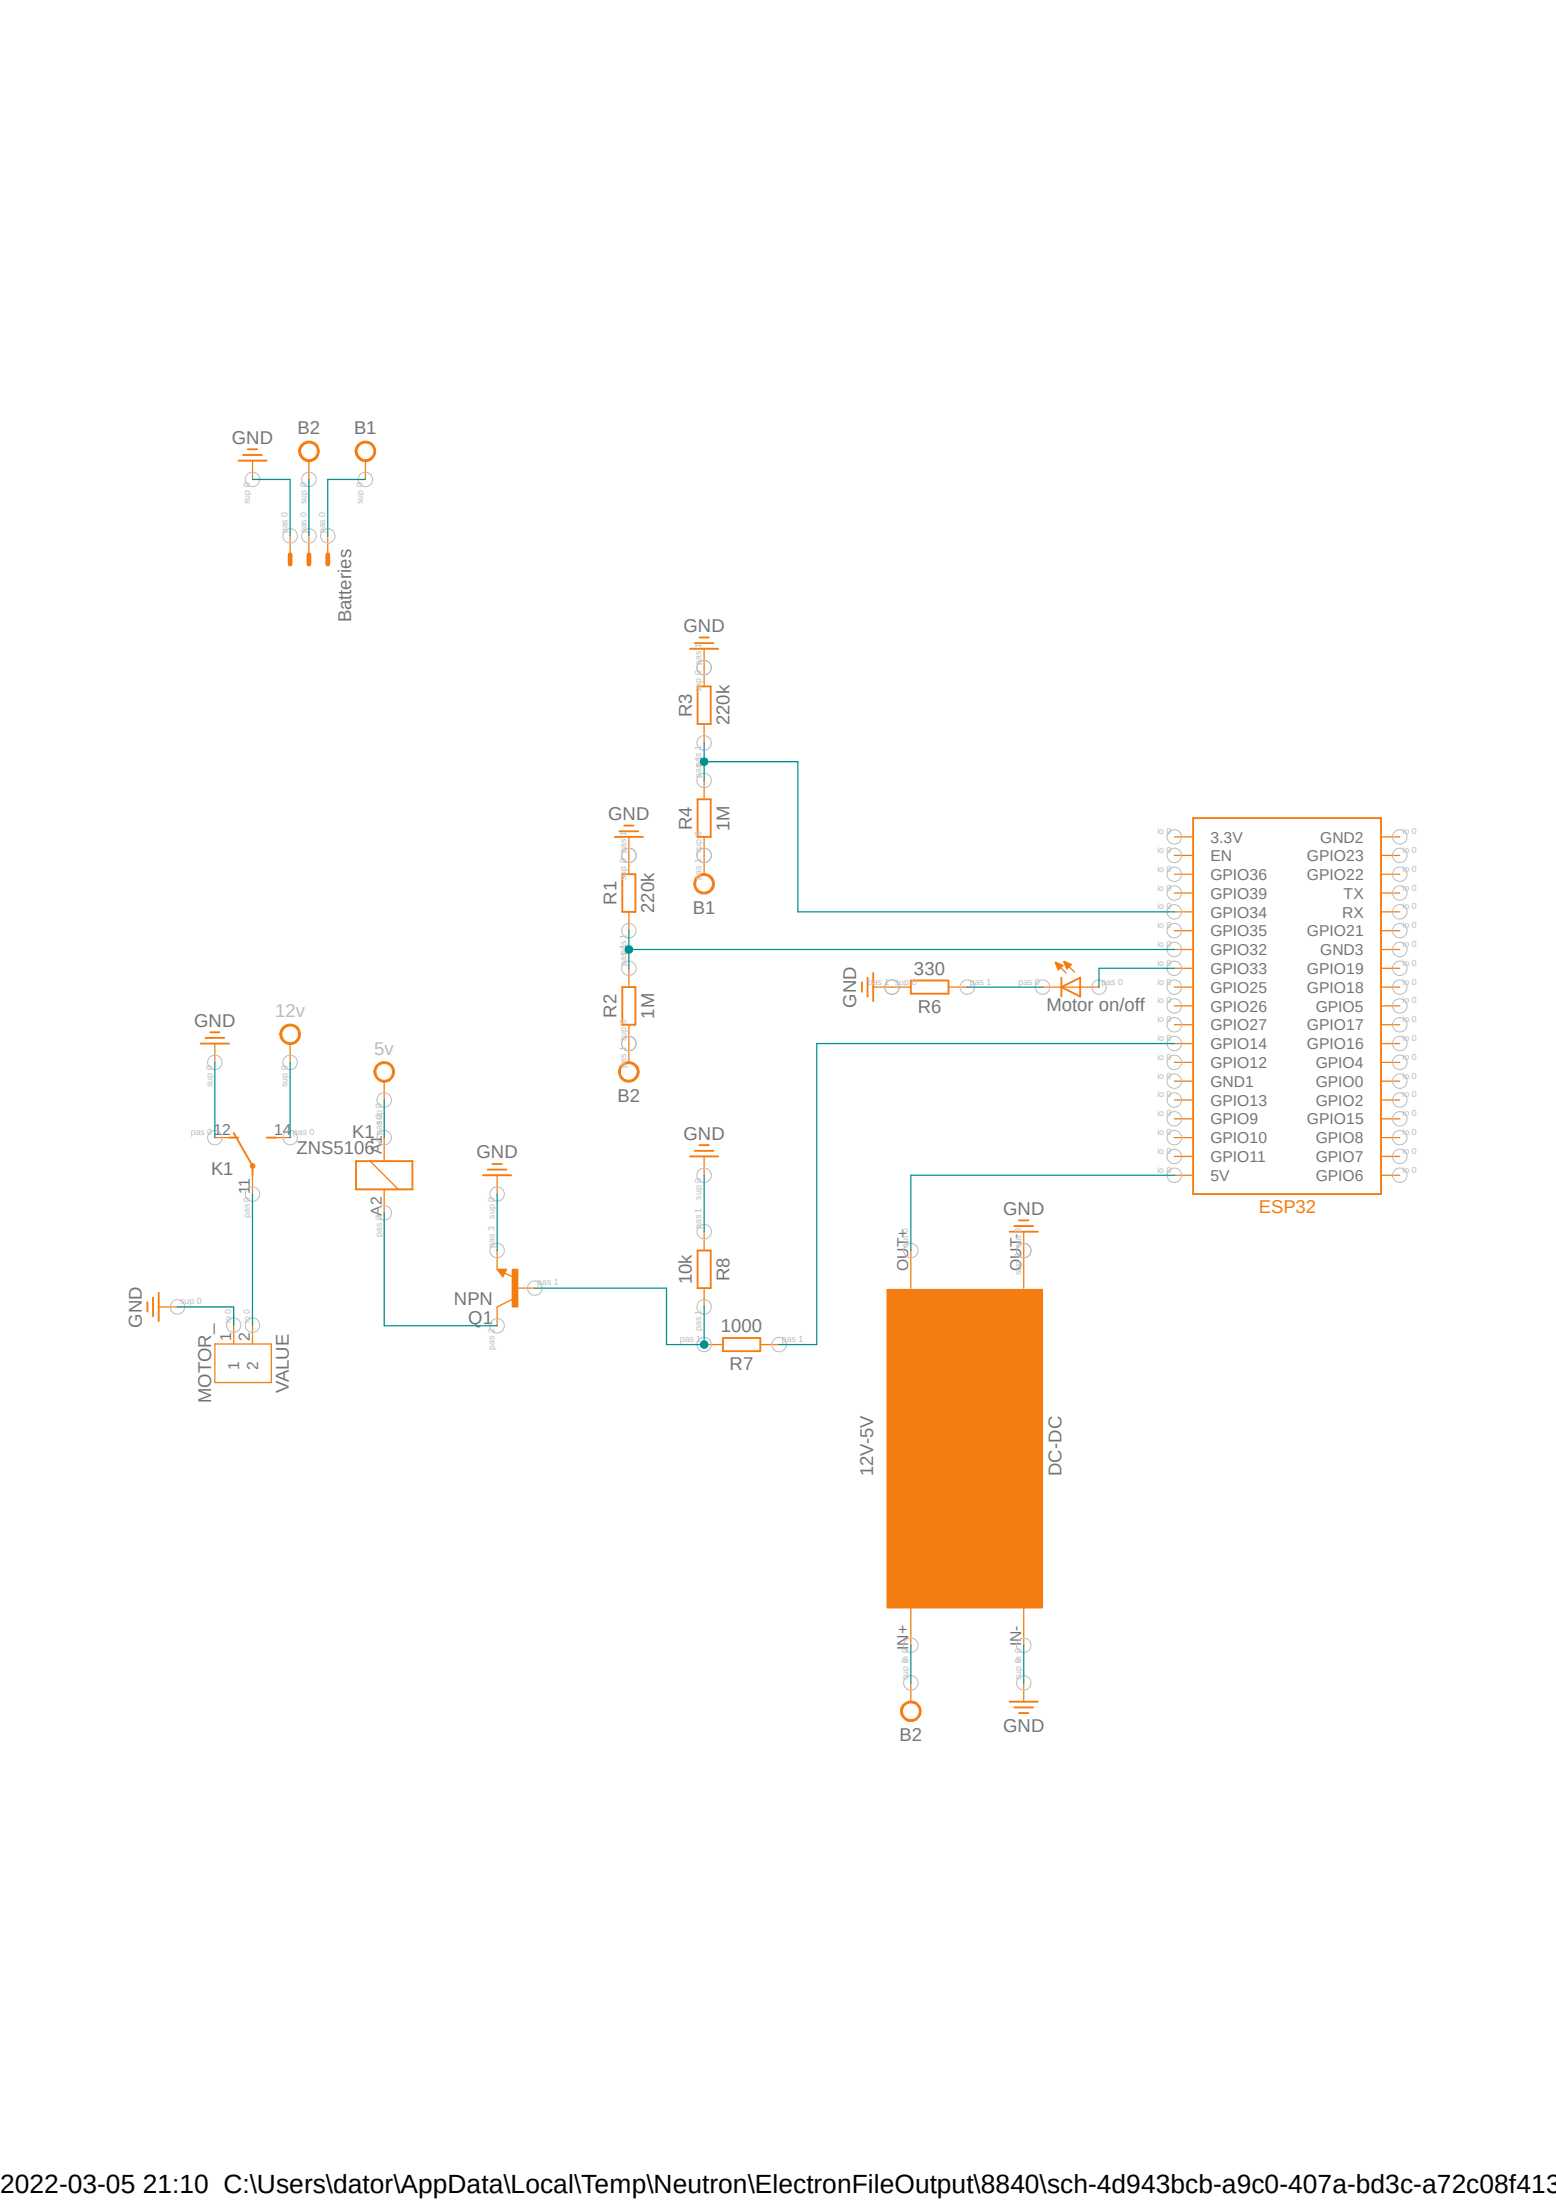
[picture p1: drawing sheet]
<svg xmlns="http://www.w3.org/2000/svg" width="210mm" height="297mm" viewBox="0 0 210 297" stroke-linecap="round" stroke-linejoin="round" font-family="sans-serif">
<path d="M16.6 56l176.7 179.9M193.3 56l-176.7 179.9" fill="none" stroke="#fff" stroke-width=".13"/>
<g fill="none" stroke="#f57c10" stroke-width=".17">
<path d="M39.2 72.3v2.6M41.7 72.3v2.6M44.2 72.3v2.6M95 90.1v2.6M95 97.7v2.6M84.9 115.5v2.5M95 105.4v2.5M95 113v2.5M158.5 118h2.5M158.5 115.5h2.5M158.5 113h2.5M186.4 118h2.5"/>
<path d="M186.4 115.5h2.5M186.4 113h2.5M84.9 123.1v2.5M84.9 130.7v2.6M84.9 138.3v2.6M158.5 138.3h2.5M158.5 135.8h2.5M158.5 133.3h2.5M158.5 130.7h2.5M158.5 128.2h2.5M158.5 125.6h2.5M158.5 123.1h2.5"/>
<path d="M158.5 120.6h2.5M186.4 138.3h2.5M186.4 135.8h2.5M186.4 133.3h2.5M186.4 130.7h2.5M186.4 128.2h2.5M186.4 125.6h2.5M186.4 123.1h2.5M186.4 120.6h2.5M158.5 158.7h2.5M158.5 156.1h2.5M158.5 153.6h2.5"/>
<path d="M158.5 151h2.5M158.5 148.5h2.5M158.5 146h2.5M158.5 143.4h2.5M158.5 140.9h2.5M186.4 158.7h2.5M186.4 156.1h2.5M186.4 153.6h2.5M186.4 151h2.5M186.4 148.5h2.5M186.4 146h2.5M186.4 143.4h2.5"/>
<path d="M186.4 140.9h2.5"/>
</g>
<path d="M94.1 92.7h1.8v5h-1.8zM84 118h1.8v5.1h-1.8zM94.1 107.9h1.8v5.1h-1.8zM161 110.4h25.4v50.8h-25.4zM84 133.3h1.8v5h-1.8z" fill="none" stroke="#f57c10" stroke-width=".25"/>
<path d="M39.2 74.9v1.3M41.7 74.9v1.3M44.2 74.9v1.3" fill="none" stroke="#f57c10" stroke-width=".64"/>
<path d="M119.7 174.1h21v43h-21z" fill-rule="evenodd" fill="#f57c10"/>
<path d="M119.7 174.1h21v43h-21z" fill="none" stroke="#f57c10" stroke-width=".13"/>
<path d="M140.7 133.3h7.6M142.5 130l1.4 1.4M143.6 129.8l1.4 1.4M122.9 168.8v5.1M138.2 168.8v5.1M122.9 217v5.1M138.2 217v5.1" fill="none" stroke="#f57c10" stroke-width=".17"/>
<path d="M143.3 133.3l2.5-1.3v2.5zM143.3 132v2.5" fill="none" stroke="#f57c10" stroke-width=".25"/>
<path d="M143.6 129.8l1.1 .4-.7 .7-.4-1.1z" fill-rule="evenodd" fill="#f57c10"/>
<path d="M143.6 129.8l1.1 .4-.7 .7-.4-1.1z" fill="none" stroke="#f57c10" stroke-width=".13"/>
<path d="M142.5 129.9l1 .4-.7 .7-.4-1z" fill-rule="evenodd" fill="#f57c10"/>
<path d="M142.5 129.9l1 .4-.7 .7-.4-1z" fill="none" stroke="#f57c10" stroke-width=".13"/>
<path d="M122.9 132.4h5.1v1.8h-5.1zM68.1 171.5h-.7l.5 .6 .2-.5h-.4l.2 .3" fill="none" stroke="#f57c10" stroke-width=".25"/>
<path d="M120.4 133.3h2.5M128 133.3h2.6M67.1 171.4h1.3l-.5 1zM68.1 171.9l1.2 .6M69.1 175.4l-2 1" fill="none" stroke="#f57c10" stroke-width=".17"/>
<path d="M69.1 171.4h.8v5h-.8z" fill-rule="evenodd" fill="#f57c10"/>
<path d="M69.1 171.4h.8v5h-.8z" fill="none" stroke="#f57c10" stroke-width=".13"/>
<path d="M29 140.9v2.5M50 156.8l3.8 3.8M51.9 153.6v3.2M31.5 178.9v2.5M34.1 178.9v2.5M51.9 160.6v3.1M67.1 168.8v2.6M67.1 176.4v2.6M69.6 173.9h2.6M29 181.4h7.6v5.2h-7.6z" fill="none" stroke="#f57c10" stroke-width=".17"/>
<path d="M28.4 139.4h1.2M27.1 140.9h3.8M27.7 140.1h2.6M30.9 153.6h1.3M31.5 153l2.6 4.4v1.3M36 153.6h1.3M48 156.8h7.7v3.8h-7.7z" fill="none" stroke="#f57c10" stroke-width=".25"/>
<path d="M33.9 157.2l.2-.1 .2 .1 .1 .2-.1 .2-.2 .1-.2-.1-.1-.2z" fill-rule="evenodd" fill="#f57c10"/>
<path d="M33.9 157.2l.2-.1 .2 .1 .1 .2-.1 .2-.2 .1-.2-.1-.1-.2z" fill="none" stroke="#f57c10" stroke-width=".13"/>
<path d="M29 153.6h2.5M34.1 158.7v2.5M36.6 153.6h2.6M67.1 158.7v2.5" fill="none" stroke="#f57c10" stroke-width=".17"/>
<path d="M65.2 158.7h3.8M65.8 157.9h2.6M66.5 157.1h1.2" fill="none" stroke="#f57c10" stroke-width=".25"/>
<path d="M50.8 143.8a1.39 1.39 0 0 1 2.2 .2 1.39 1.39 0 0 1-.8 2.1 1.39 1.39 0 0 1-1.7-1.4h.2a1.14 1.14 0 0 1 1.5-1 1.14 1.14 0 0 1 .6 1.7 1.14 1.14 0 0 1-1.8 .1l-.3-.8h-.2v-.5z" fill-rule="evenodd" fill="#f57c10"/>
<path d="M50.8 143.8a1.39 1.39 0 0 1 2.2 .2 1.39 1.39 0 0 1-.8 2.1 1.39 1.39 0 0 1-1.7-1.4h.2a1.14 1.14 0 0 1 1.5-1 1.14 1.14 0 0 1 .6 1.7 1.14 1.14 0 0 1-1.8 .1l-.3-.8h-.2v-.5z" fill="none" stroke="#f57c10" stroke-width=".13"/>
<path d="M51.9 146v2.5M21.4 176.4h2.6" fill="none" stroke="#f57c10" stroke-width=".17"/>
<path d="M19.9 175.8v1.3M20.7 175.2v2.5M21.4 174.5v3.9" fill="none" stroke="#f57c10" stroke-width=".25"/>
<path d="M38.1 138.7a1.4 1.4 0 0 1 2.2 .2 1.4 1.4 0 0 1-.8 2.1 1.4 1.4 0 0 1-1.7-1.4h.2a1.15 1.15 0 0 1 1.5-1.1 1.15 1.15 0 0 1 .6 1.7 1.15 1.15 0 0 1-1.8 .2l-.3-.8h-.2v-.5z" fill-rule="evenodd" fill="#f57c10"/>
<path d="M38.1 138.7a1.4 1.4 0 0 1 2.2 .2 1.4 1.4 0 0 1-.8 2.1 1.4 1.4 0 0 1-1.7-1.4h.2a1.15 1.15 0 0 1 1.5-1.1 1.15 1.15 0 0 1 .6 1.7 1.15 1.15 0 0 1-1.8 .2l-.3-.8h-.2v-.5z" fill="none" stroke="#f57c10" stroke-width=".13"/>
<path d="M39.2 140.9v2.5M95 156.1v2.6M95 166.3v2.5M95 173.9v2.5M95 181.5h2.6M102.6 181.5h2.6" fill="none" stroke="#f57c10" stroke-width=".17"/>
<path d="M93.1 156.1h3.8M93.8 155.4h2.5M94.4 154.6h1.3M94.1 168.8h1.8v5.1h-1.8zM97.6 180.6h5v1.8h-5z" fill="none" stroke="#f57c10" stroke-width=".25"/>
<path d="M48.3 60a1.39 1.39 0 0 1 2.2 .2 1.39 1.39 0 0 1-.8 2.1 1.39 1.39 0 0 1-1.8-1.4h.3a1.14 1.14 0 0 1 1.3-1.1 1.14 1.14 0 0 1 .9 1.5 1.14 1.14 0 0 1-1.6 .6l-.5-.6-.1-.4h-.3l.1-.4z" fill-rule="evenodd" fill="#f57c10"/>
<path d="M48.3 60a1.39 1.39 0 0 1 2.2 .2 1.39 1.39 0 0 1-.8 2.1 1.39 1.39 0 0 1-1.8-1.4h.3a1.14 1.14 0 0 1 1.3-1.1 1.14 1.14 0 0 1 .9 1.5 1.14 1.14 0 0 1-1.6 .6l-.5-.6-.1-.4h-.3l.1-.4z" fill="none" stroke="#f57c10" stroke-width=".13"/>
<path d="M49.3 62.2v2.5" fill="none" stroke="#f57c10" stroke-width=".17"/>
<path d="M40.6 60a1.39 1.39 0 0 1 2.3 .2 1.39 1.39 0 0 1-.8 2.1 1.39 1.39 0 0 1-1.8-1.4h.3a1.14 1.14 0 0 1 1.3-1.1 1.14 1.14 0 0 1 .9 1.5 1.14 1.14 0 0 1-1.7 .6l-.5-.6v-.4h-.3l.1-.4z" fill-rule="evenodd" fill="#f57c10"/>
<path d="M40.6 60a1.39 1.39 0 0 1 2.3 .2 1.39 1.39 0 0 1-.8 2.1 1.39 1.39 0 0 1-1.8-1.4h.3a1.14 1.14 0 0 1 1.3-1.1 1.14 1.14 0 0 1 .9 1.5 1.14 1.14 0 0 1-1.7 .6l-.5-.6v-.4h-.3l.1-.4z" fill="none" stroke="#f57c10" stroke-width=".13"/>
<path d="M34.1 62.2v2.5M41.7 62.2v2.5" fill="none" stroke="#f57c10" stroke-width=".17"/>
<path d="M32.2 62.2h3.8M32.8 61.4h2.5M33.4 60.7h1.3" fill="none" stroke="#f57c10" stroke-width=".25"/>
<path d="M121.9 230.1a1.4 1.4 0 0 1 2.2 .2 1.4 1.4 0 0 1-.8 2.1 1.4 1.4 0 0 1-1.8-1.4h.3a1.16 1.16 0 0 1 1.5-1.1 1.16 1.16 0 0 1 .6 1.8 1.16 1.16 0 0 1-1.9 .1l-.2-.8h-.3l.1-.5z" fill-rule="evenodd" fill="#f57c10"/>
<path d="M121.9 230.1a1.4 1.4 0 0 1 2.2 .2 1.4 1.4 0 0 1-.8 2.1 1.4 1.4 0 0 1-1.8-1.4h.3a1.16 1.16 0 0 1 1.5-1.1 1.16 1.16 0 0 1 .6 1.8 1.16 1.16 0 0 1-1.9 .1l-.2-.8h-.3l.1-.5z" fill="none" stroke="#f57c10" stroke-width=".13"/>
<path d="M122.9 227.2v2.5M138.2 227.2v2.5" fill="none" stroke="#f57c10" stroke-width=".17"/>
<path d="M136.3 229.7h3.8M136.9 230.5h2.5M137.5 231.3h1.3" fill="none" stroke="#f57c10" stroke-width=".25"/>
<path d="M83.8 143.8a1.4 1.4 0 0 1 2.2 .1 1.4 1.4 0 0 1-.7 2.1 1.4 1.4 0 0 1-1.8-1.3h.2a1.15 1.15 0 0 1 1.7-1 1.15 1.15 0 0 1 .2 1.9 1.15 1.15 0 0 1-1.8-.5l-.1-.4h-.2z" fill-rule="evenodd" fill="#f57c10"/>
<path d="M83.8 143.8a1.4 1.4 0 0 1 2.2 .1 1.4 1.4 0 0 1-.7 2.1 1.4 1.4 0 0 1-1.8-1.3h.2a1.15 1.15 0 0 1 1.7-1 1.15 1.15 0 0 1 .2 1.9 1.15 1.15 0 0 1-1.8-.5l-.1-.4h-.2z" fill="none" stroke="#f57c10" stroke-width=".13"/>
<path d="M84.9 140.9v2.5" fill="none" stroke="#f57c10" stroke-width=".17"/>
<path d="M93.9 118.4a1.4 1.4 0 0 1 2.2 0 1.4 1.4 0 0 1-.3 2.1 1.4 1.4 0 0 1-2.1-.7l-.1-.5h.3a1.14 1.14 0 0 1 1.5-1 1.14 1.14 0 0 1 .6 1.7 1.14 1.14 0 0 1-1.9 .1l-.2-.4v-.4h-.3z" fill-rule="evenodd" fill="#f57c10"/>
<path d="M93.9 118.4a1.4 1.4 0 0 1 2.2 0 1.4 1.4 0 0 1-.3 2.1 1.4 1.4 0 0 1-2.1-.7l-.1-.5h.3a1.14 1.14 0 0 1 1.5-1 1.14 1.14 0 0 1 .6 1.7 1.14 1.14 0 0 1-1.9 .1l-.2-.4v-.4h-.3z" fill="none" stroke="#f57c10" stroke-width=".13"/>
<path d="M95 87.6v2.5M84.9 113v2.5M95 115.5v2.5M117.9 133.3h2.5M138.2 166.3v2.5" fill="none" stroke="#f57c10" stroke-width=".17"/>
<path d="M93.1 87.6h3.8M93.8 86.8h2.5M94.4 86.1h1.3M83 113h3.8M83.6 112.2h2.5M84.2 111.5h1.3M116.3 132.6v1.3M117.1 132v2.5M117.9 131.4v3.8M136.3 166.3h3.8M136.9 165.5h2.5M137.5 164.8h1.3" fill="none" stroke="#f57c10" stroke-width=".25"/>
<g fill="none" stroke="#bbb" stroke-width=".13">
<circle cx="34.1" cy="64.7" r=".98"/>
<circle cx="39.2" cy="72.3" r=".98"/>
<circle cx="41.7" cy="64.7" r=".98"/>
<circle cx="41.7" cy="72.3" r=".98"/>
<circle cx="44.2" cy="72.3" r=".98"/>
<circle cx="49.3" cy="64.7" r=".98"/>
<circle cx="95" cy="90.1" r=".98"/>
<circle cx="84.9" cy="115.5" r=".98"/>
<circle cx="95" cy="100.3" r=".98"/>
<circle cx="95" cy="105.4" r=".98"/>
<circle cx="95" cy="115.5" r=".98"/>
<circle cx="158.5" cy="118" r=".98"/>
<circle cx="158.5" cy="113" r=".98"/>
<circle cx="158.5" cy="115.5" r=".98"/>
<circle cx="188.9" cy="115.5" r=".98"/>
<circle cx="188.9" cy="113" r=".98"/>
<circle cx="188.9" cy="118" r=".98"/>
<circle cx="84.9" cy="125.6" r=".98"/>
<circle cx="84.9" cy="130.7" r=".98"/>
<circle cx="120.4" cy="133.3" r=".98"/>
<circle cx="130.6" cy="133.3" r=".98"/>
<circle cx="140.7" cy="133.3" r=".98"/>
<circle cx="148.3" cy="133.3" r=".98"/>
<circle cx="158.5" cy="133.3" r=".98"/>
<circle cx="158.5" cy="128.2" r=".98"/>
<circle cx="158.5" cy="125.6" r=".98"/>
<circle cx="158.5" cy="123.1" r=".98"/>
<circle cx="158.5" cy="138.3" r=".98"/>
<circle cx="158.5" cy="120.6" r=".98"/>
<circle cx="158.5" cy="135.8" r=".98"/>
<circle cx="158.5" cy="130.7" r=".98"/>
<circle cx="188.9" cy="128.2" r=".98"/>
<circle cx="188.9" cy="125.6" r=".98"/>
<circle cx="188.9" cy="123.1" r=".98"/>
<circle cx="188.9" cy="120.6" r=".98"/>
<circle cx="188.9" cy="130.7" r=".98"/>
<circle cx="188.9" cy="135.8" r=".98"/>
<circle cx="188.9" cy="133.3" r=".98"/>
<circle cx="188.9" cy="138.3" r=".98"/>
<circle cx="29" cy="153.6" r=".98"/>
<circle cx="29" cy="143.4" r=".98"/>
<circle cx="39.2" cy="153.6" r=".98"/>
<circle cx="39.2" cy="143.4" r=".98"/>
<circle cx="51.9" cy="153.6" r=".98"/>
<circle cx="51.9" cy="148.5" r=".98"/>
<circle cx="84.9" cy="140.9" r=".98"/>
<circle cx="95" cy="158.7" r=".98"/>
<circle cx="158.5" cy="156.1" r=".98"/>
<circle cx="158.5" cy="153.6" r=".98"/>
<circle cx="158.5" cy="148.5" r=".98"/>
<circle cx="158.5" cy="158.7" r=".98"/>
<circle cx="158.5" cy="146" r=".98"/>
<circle cx="158.5" cy="140.9" r=".98"/>
<circle cx="158.5" cy="151" r=".98"/>
<circle cx="158.5" cy="143.4" r=".98"/>
<circle cx="188.9" cy="151" r=".98"/>
<circle cx="188.9" cy="156.1" r=".98"/>
<circle cx="188.9" cy="158.7" r=".98"/>
<circle cx="188.9" cy="148.5" r=".98"/>
<circle cx="188.9" cy="146" r=".98"/>
<circle cx="188.9" cy="143.4" r=".98"/>
<circle cx="188.9" cy="140.9" r=".98"/>
<circle cx="188.9" cy="153.6" r=".98"/>
<circle cx="24" cy="176.4" r=".98"/>
<circle cx="31.5" cy="178.9" r=".98"/>
<circle cx="34.1" cy="161.2" r=".98"/>
<circle cx="34.1" cy="178.9" r=".98"/>
<circle cx="51.9" cy="163.7" r=".98"/>
<circle cx="67.1" cy="161.2" r=".98"/>
<circle cx="67.1" cy="168.8" r=".98"/>
<circle cx="67.1" cy="179" r=".98"/>
<circle cx="72.2" cy="173.9" r=".98"/>
<circle cx="95" cy="166.3" r=".98"/>
<circle cx="95" cy="176.4" r=".98"/>
<circle cx="122.9" cy="168.8" r=".98"/>
<circle cx="138.2" cy="168.8" r=".98"/>
<circle cx="95" cy="181.5" r=".98"/>
<circle cx="105.2" cy="181.5" r=".98"/>
<circle cx="122.9" cy="227.2" r=".98"/>
<circle cx="122.9" cy="222.1" r=".98"/>
<circle cx="138.2" cy="227.2" r=".98"/>
<circle cx="138.2" cy="222.1" r=".98"/>
</g>
<path d="M84.9 125.6v5.1M84.9 128.2h73.6" fill="none" stroke="#009292" stroke-width=".17"/>
<circle cx="84.9" cy="128.2" r=".51" fill="#009292"/>
<circle cx="84.9" cy="128.2" r=".51" fill="none" stroke="#009292" stroke-width=".13"/>
<path d="M158.5 158.7h-35.6v10.1M72.2 173.9h17.8v7.6h5v-5.1" fill="none" stroke="#009292" stroke-width=".17"/>
<circle cx="95" cy="181.5" r=".51" fill="#009292"/>
<circle cx="95" cy="181.5" r=".51" fill="none" stroke="#009292" stroke-width=".13"/>
<g fill="none" stroke="#009292" stroke-width=".17">
<path d="M34.1 64.7h5.1v7.6M41.7 64.7v7.6M49.3 64.7h-5.1v7.6M95 100.3v5.1M95 102.8h12.7v20.3h50.8M130.6 133.3h10.1M29 143.4v10.2M39.2 143.4v10.2M51.9 148.5v5.1M95 158.7v7.6M24 176.4h7.5v2.5M34.1 161.2v17.7"/>
<path d="M51.9 163.7v15.3h15.2M67.1 161.2v7.6M122.9 222.1v5.1M138.2 222.1v5.1"/>
</g>
<circle cx="95" cy="102.8" r=".51" fill="#009292"/>
<circle cx="95" cy="102.8" r=".51" fill="none" stroke="#009292" stroke-width=".13"/>
<path d="M158.5 130.7h-10.2v2.6M158.5 140.9h-48.3v40.6h-5" fill="none" stroke="#009292" stroke-width=".17"/>
<text font-size="3.6" x="0" y="296">2022-03-05 21:10 C:\Users\dator\AppData\Local\Temp\Neutron\ElectronFileOutput\8840\sch-4d943bcb-a9c0-407a-bd3c-a72c08f4139</text>
<g font-size="2.5" fill="#757575">
<text x="31.3" y="59.9">GND</text>
<text x="40.2" y="58.6">B2</text>
<text x="47.8" y="58.6">B1</text>
<text x="47.4" y="84" transform="rotate(-90 47.4 84)">Batteries</text>
<text x="92.2" y="85.3">GND</text>
<text x="93.4" y="96.8" transform="rotate(-90 93.4 96.8)">R3</text>
<text x="98.5" y="97.9" transform="rotate(-90 98.5 97.9)">220k</text>
<text x="82.1" y="110.7">GND</text>
<text x="93.4" y="112.1" transform="rotate(-90 93.4 112.1)">R4</text>
<text x="98.5" y="112.2" transform="rotate(-90 98.5 112.2)">1M</text>
<text x="83.2" y="122.2" transform="rotate(-90 83.2 122.2)">R1</text>
<text x="88.3" y="123.3" transform="rotate(-90 88.3 123.3)">220k</text>
<text x="93.5" y="123.4">B1</text>
<text x="123.4" y="131.6">330</text>
<text x="83.2" y="137.4" transform="rotate(-90 83.2 137.4)">R2</text>
<text x="88.3" y="137.5" transform="rotate(-90 88.3 137.5)">1M</text>
<text x="115.6" y="136.1" transform="rotate(-90 115.6 136.1)">GND</text>
<text x="123.9" y="136.7">R6</text>
<text x="141.2" y="136.4">Motor on/off</text>
<text x="26.2" y="138.6">GND</text>
<text x="83.4" y="148.8">B2</text>
<text x="40" y="155.7">ZNS5106</text>
<text x="47.5" y="153.6">K1</text>
<text x="92.2" y="153.8">GND</text>
<text x="28.5" y="158.7">K1</text>
<text x="64.3" y="156.4">GND</text>
<text x="135.4" y="164">GND</text>
<text x="93.4" y="173.4" transform="rotate(-90 93.4 173.4)">10k</text>
<text x="98.5" y="173" transform="rotate(-90 98.5 173)">R8</text>
<text x="19.1" y="179.2" transform="rotate(-90 19.1 179.2)">GND</text>
<text x="61.3" y="176.2">NPN</text>
<text x="63.2" y="178.7">Q1</text>
<text x="97.3" y="179.9">1000</text>
<text x="98.5" y="185">R7</text>
<text x="28.5" y="189.4" transform="rotate(-90 28.5 189.4)">MOTOR_</text>
<text x="39" y="188.1" transform="rotate(-90 39 188.1)">VALUE</text>
<text x="117.9" y="199.3" transform="rotate(-90 117.9 199.3)">12V-5V</text>
<text x="143.3" y="199.3" transform="rotate(-90 143.3 199.3)">DC-DC</text>
<text x="135.4" y="233.8">GND</text>
<text x="121.4" y="235.1">B2</text>
</g>
<g font-size="2.5" fill="#bbb">
<text x="37.1" y="137.3">12v</text>
<text x="50.5" y="142.4">5v</text>
</g>
<text font-size="2.5" fill="#f57c10" x="169.9" y="163.7">ESP32</text>
<g font-size="2.1" fill="#757575">
<text x="163.4" y="113.7">3.3V</text>
<text x="178.2" y="113.7">GND2</text>
<text x="163.4" y="118.8">GPIO36</text>
<text x="163.4" y="116.3">EN</text>
<text x="176.4" y="118.8">GPIO22</text>
<text x="176.4" y="116.3">GPIO23</text>
<text x="163.4" y="123.9">GPIO34</text>
<text x="163.4" y="121.3">GPIO39</text>
<text x="181.1" y="123.9">RX</text>
<text x="181.4" y="121.3">TX</text>
<text x="163.4" y="131.5">GPIO33</text>
<text x="163.4" y="128.9">GPIO32</text>
<text x="163.4" y="126.4">GPIO35</text>
<text x="176.4" y="131.5">GPIO19</text>
<text x="176.4" y="126.4">GPIO21</text>
<text x="178.2" y="128.9">GND3</text>
<text x="163.4" y="136.6">GPIO26</text>
<text x="163.4" y="134">GPIO25</text>
<text x="176.4" y="134">GPIO18</text>
<text x="177.6" y="136.6">GPIO5</text>
<text x="163.4" y="141.6">GPIO14</text>
<text x="163.4" y="139.1">GPIO27</text>
<text x="176.4" y="141.6">GPIO16</text>
<text x="176.4" y="139.1">GPIO17</text>
<text x="163.4" y="149.3">GPIO13</text>
<text x="163.4" y="146.7">GND1</text>
<text x="163.4" y="144.2">GPIO12</text>
<text x="177.6" y="149.3">GPIO2</text>
<text x="177.6" y="146.7">GPIO0</text>
<text x="177.6" y="144.2">GPIO4</text>
<text x="28.8" y="153.2">12</text>
<text x="37" y="153.2">14</text>
<text x="51.5" y="155.8" transform="rotate(-90 51.5 155.8)">A1</text>
<text x="163.4" y="154.3">GPIO10</text>
<text x="163.4" y="151.8">GPIO9</text>
<text x="176.4" y="151.8">GPIO15</text>
<text x="177.6" y="154.3">GPIO8</text>
<text x="33.7" y="161.2" transform="rotate(-90 33.7 161.2)">11</text>
<text x="163.4" y="159.4">5V</text>
<text x="163.4" y="156.9">GPIO11</text>
<text x="177.6" y="159.4">GPIO6</text>
<text x="177.6" y="156.9">GPIO7</text>
<text x="51.5" y="164.1" transform="rotate(-90 51.5 164.1)">A2</text>
<text x="122.6" y="171.6" transform="rotate(-90 122.6 171.6)">OUT+</text>
<text x="137.8" y="171.6" transform="rotate(-90 137.8 171.6)">OUT-</text>
<text x="31.2" y="181.1" transform="rotate(-90 31.2 181.1)">1</text>
<text x="32.3" y="185" transform="rotate(-90 32.3 185)">1</text>
<text x="33.7" y="181.1" transform="rotate(-90 33.7 181.1)">2</text>
<text x="34.8" y="185" transform="rotate(-90 34.8 185)">2</text>
<text x="122.6" y="222.8" transform="rotate(-90 122.6 222.8)">IN+</text>
<text x="137.8" y="222.2" transform="rotate(-90 137.8 222.2)">IN-</text>
</g>
<g font-size="1.2" fill="#bbb">
<text x="33.7" y="68" transform="rotate(-90 33.7 68)">sup 0</text>
<text x="41.4" y="68" transform="rotate(-90 41.4 68)">sup 0</text>
<text x="49" y="68" transform="rotate(-90 49 68)">sup 0</text>
<text x="38.8" y="72" transform="rotate(-90 38.8 72)">pas 0</text>
<text x="41.4" y="72" transform="rotate(-90 41.4 72)">pas 0</text>
<text x="43.9" y="72" transform="rotate(-90 43.9 72)">pas 0</text>
<text x="94.7" y="93.4" transform="rotate(-90 94.7 93.4)">sup 0 pas 1</text>
<text x="94.7" y="103.5" transform="rotate(-90 94.7 103.5)">pas 1</text>
<text x="156.2" y="112.6">io 0</text>
<text x="189.3" y="112.6">io 0</text>
<text x="84.5" y="118.8" transform="rotate(-90 84.5 118.8)">sup 0 pas 1</text>
<text x="94.7" y="118.8" transform="rotate(-90 94.7 118.8)">pas 1 sup 0</text>
<text x="156.2" y="117.7">io 0</text>
<text x="156.2" y="115.1">io 0</text>
<text x="189.3" y="117.7">io 0</text>
<text x="189.3" y="115.1">io 0</text>
<text x="156.2" y="125.3">io 0</text>
<text x="156.2" y="122.8">io 0</text>
<text x="156.2" y="120.2">io 0</text>
<text x="189.3" y="125.3">io 0</text>
<text x="189.3" y="122.8">io 0</text>
<text x="189.3" y="120.2">io 0</text>
<text x="84.5" y="128.9" transform="rotate(-90 84.5 128.9)">pas 1</text>
<text x="156.2" y="130.4">io 0</text>
<text x="156.2" y="127.8">io 0</text>
<text x="189.3" y="130.4">io 0</text>
<text x="189.3" y="127.8">io 0</text>
<text x="117.1" y="132.9">pas 1 sup 0</text>
<text x="130.9" y="132.9">pas 1</text>
<text x="137.5" y="132.9">pas 0</text>
<text x="148.7" y="132.9">pas 0</text>
<text x="156.2" y="135.5">io 0</text>
<text x="156.2" y="132.9">io 0</text>
<text x="189.3" y="135.5">io 0</text>
<text x="189.3" y="132.9">io 0</text>
<text x="156.2" y="143.1">io 0</text>
<text x="156.2" y="140.5">io 0</text>
<text x="156.2" y="138">io 0</text>
<text x="189.3" y="143.1">io 0</text>
<text x="189.3" y="140.5">io 0</text>
<text x="189.3" y="138">io 0</text>
<text x="28.7" y="146.8" transform="rotate(-90 28.7 146.8)">sup 0</text>
<text x="38.8" y="146.8" transform="rotate(-90 38.8 146.8)">sup 0</text>
<text x="84.5" y="144.2" transform="rotate(-90 84.5 144.2)">pas 1 sup 0</text>
<text x="156.2" y="148.2">io 0</text>
<text x="156.2" y="145.6">io 0</text>
<text x="189.3" y="148.2">io 0</text>
<text x="189.3" y="145.6">io 0</text>
<text x="25.7" y="153.2">pas 0</text>
<text x="39.5" y="153.2">pas 0</text>
<text x="51.5" y="153.2" transform="rotate(-90 51.5 153.2)">pas 0</text>
<text x="51.5" y="151.9" transform="rotate(-90 51.5 151.9)">sup 0</text>
<text x="156.2" y="155.8">io 0</text>
<text x="156.2" y="153.2">io 0</text>
<text x="156.2" y="150.7">io 0</text>
<text x="189.3" y="155.8">io 0</text>
<text x="189.3" y="153.2">io 0</text>
<text x="189.3" y="150.7">io 0</text>
<text x="94.7" y="162" transform="rotate(-90 94.7 162)">sup 0</text>
<text x="156.2" y="158.3">io 0</text>
<text x="189.3" y="158.3">io 0</text>
<text x="33.7" y="164.5" transform="rotate(-90 33.7 164.5)">pas 0</text>
<text x="51.5" y="167" transform="rotate(-90 51.5 167)">pas 0</text>
<text x="66.8" y="164.5" transform="rotate(-90 66.8 164.5)">sup 0</text>
<text x="94.7" y="165.9" transform="rotate(-90 94.7 165.9)">pas 1</text>
<text x="66.8" y="168.5" transform="rotate(-90 66.8 168.5)">pas 3</text>
<text x="72.5" y="173.5">pas 1</text>
<text x="122.6" y="168.5" transform="rotate(-90 122.6 168.5)">out 0</text>
<text x="137.8" y="172.1" transform="rotate(-90 137.8 172.1)">sup 0 out 0</text>
<text x="24.3" y="176.1">sup 0</text>
<text x="31.2" y="178.6" transform="rotate(-90 31.2 178.6)">io 0</text>
<text x="33.7" y="178.6" transform="rotate(-90 33.7 178.6)">io 0</text>
<text x="94.7" y="179.7" transform="rotate(-90 94.7 179.7)">pas 1</text>
<text x="66.8" y="182.2" transform="rotate(-90 66.8 182.2)">pas 2</text>
<text x="91.7" y="181.1">pas 1</text>
<text x="105.5" y="181.1">pas 1</text>
<text x="122.6" y="226.9" transform="rotate(-90 122.6 226.9)">sup 0in 0</text>
<text x="137.8" y="226.9" transform="rotate(-90 137.8 226.9)">sup 0in 0</text>
</g>
</svg>
